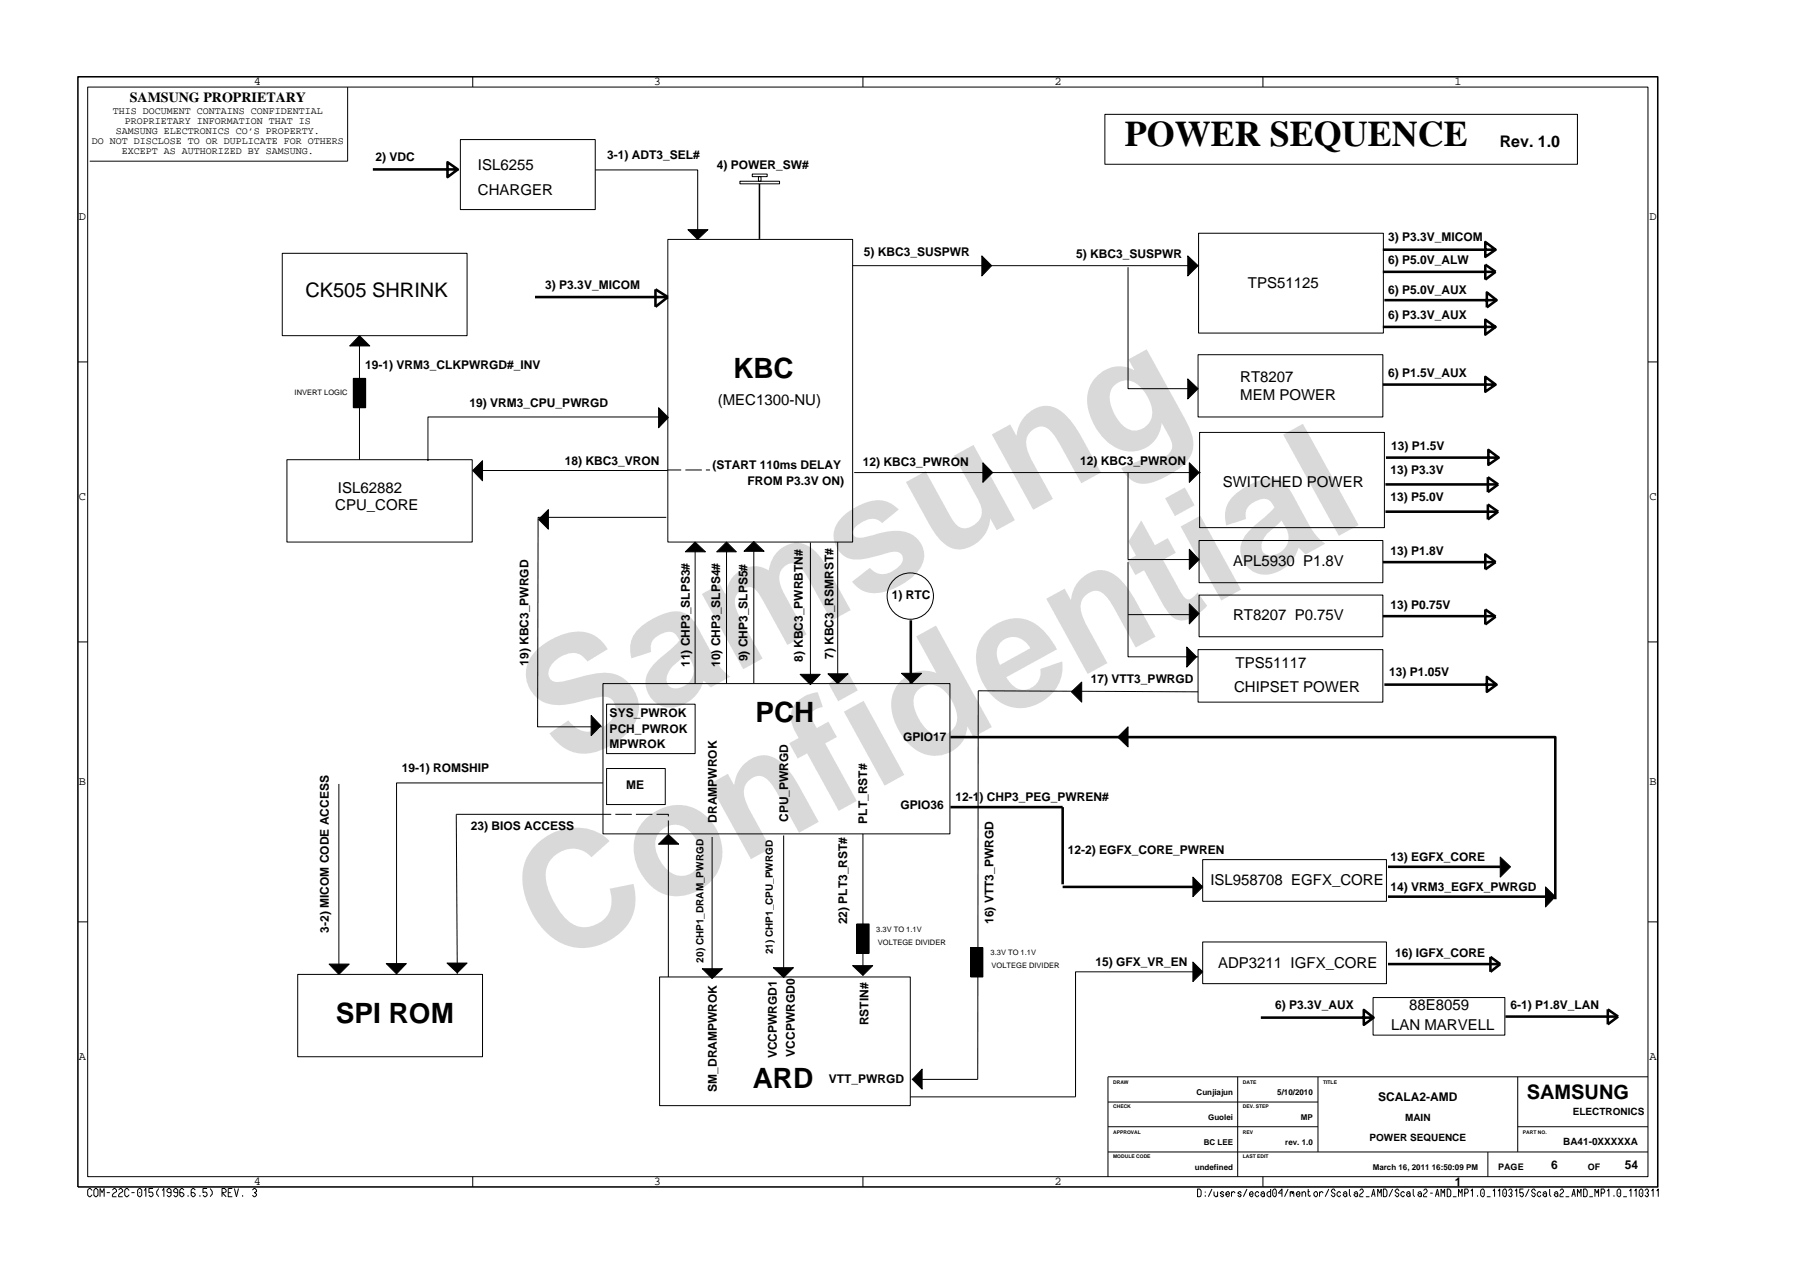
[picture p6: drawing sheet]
<svg xmlns="http://www.w3.org/2000/svg" width="297mm" height="210mm" viewBox="0 0 297 210" stroke-linecap="round" stroke-linejoin="round" font-family="sans-serif">
<path d="M12.8 12.6h259.9v182.7h-259.9zM124.9 30.2v9.1" fill="none" stroke="#000" stroke-width=".25"/>
<g fill="none" stroke="#000" stroke-width=".16">
<path d="M14.4 14.3h256.6v179.3h-256.6zM57.2 14.3v12.2h-42.4M77.8 12.6v1.7M141.9 12.6v1.7M181.7 18.8h77.7v8.2h-77.7zM207.7 12.6v1.7M75.7 23h22.2v11.5h-22.2zM97.9 28h16.9v11.4M109.8 39.4h30.4v49.8h-30.4zM113.1 37.8h3.3l-1.6 1.6zM121.7 29.8h6.5v.4h-6.5zM123.7 28.6h2.5v.5h-2.5z"/>
<path d="M124.7 29.1h.5v.7h-.5zM197.1 38.4h30.4v16.4h-30.4zM12.8 59.5h1.6M46.4 41.7h30.4v13.5h-30.4zM59.1 55.2l1.7 1.7h-3.3zM59.1 55.5v20.1M140.2 43.7h57M161.5 42.1l1.6 1.6-1.6 1.7zM185.5 44v19.9h11.5M195.4 42.1l1.6 1.6-1.6 1.7zM197 58.3h30.4v10.3h-30.4zM271 59.5h1.7"/>
<path d="M47.2 75.6h30.5v13.6h-30.5zM58.1 62.2h2v4.9h-2zM77.8 77.4l1.6-1.6v3.3zM77.8 77.4h32M108.3 67.1l1.6 1.6-1.6 1.7zM109.8 68.6h-39.4v7.1M109.8 77.3h2.2M112.7 77.3h2.7M116.1 77.3h.7M140.5 77.7h57M161.7 76.1l1.6 1.6-1.6 1.6zM185.5 77.7v14.3h11.5"/>
<path d="M195.4 62.3l1.6 1.6-1.6 1.7zM195.6 76.1l1.6 1.6-1.6 1.6zM197.3 71.1h30.4v15.7h-30.4zM90.2 83.8v3.3l-1.6-1.7zM109.6 85.1h-21.1l-.1 34.5h10.6M112.7 90.8l1.6-1.6 1.7 1.6zM114.3 89.2v23.3M117.9 90.8l1.6-1.6 1.6 1.6zM119.5 89.2v23.3M122.4 90.7l1.6-1.6 1.7 1.6zM124 89.1v23.3M133.3 89.3v23.3"/>
<path d="M137.8 89.2v23.3M185.5 92.5v15.5h11.5M195.6 90.4l1.6 1.6-1.6 1.7zM195.6 99.3l1.6 1.6-1.6 1.7zM197.2 88.9h30.2v7h-30.2zM197.2 97.9h30.2v6.8h-30.2zM12.8 105.6h1.6M97.2 117.7l1.6 1.7-1.6 1.6zM99.2 112.5h57v24.7h-57zM99.8 115.8h14.5v8.2h-14.5zM131.6 110.9h3.3l-1.6 1.7zM136.2 110.8h3.3l-1.7 1.7z"/>
<path d="M148.3 110.8h3.3l-1.6 1.6zM176.2 113.8l1.7-1.6v3.3zM185.5 119.6v3.3l-1.7-1.6zM185.5 101.1h11.5M195.2 106.4l1.6 1.6-1.6 1.7zM197 106.9h30.4v8.6h-30.4zM197 113.8l-36.1-.2-.1 64h-10.8M271 105.6h1.7M55.7 129v30.9M99.2 128.8h-34v31.5M99.8 126.4h9.6v5.9h-9.6zM100.5 134h-25.5l.2 26.2"/>
<path d="M101.2 134h2.7M104.6 134h2.7M108 134h1.9v.3M108.3 138.9l1.6-1.6 1.7 1.6zM109.9 135v2.2M109.9 137.3v23.4M117.1 137.7v23.3M128.9 137.4v23.4M141.9 137.2v23.3M12.8 151.7h1.6M54.1 158.6h3.3l-1.7 1.7zM63.5 158.5h3.3l-1.6 1.7z"/>
<path d="M73.5 158.4h3.3l-1.6 1.6zM115.5 159.4h3.3l-1.7 1.6zM127.2 159.2h3.3l-1.6 1.6zM140.2 158.8h3.3l-1.6 1.7zM140.9 152h2v4.8h-2zM159.6 155.9h2.1v4.8h-2.1zM196.2 158.3l1.6 1.6-1.6 1.6zM196.2 144.3l1.6 1.6-1.6 1.6zM197.8 155h30.2v6.8h-30.2zM197.8 141.4h30.2v6.9h-30.2zM197.8 159.9h-20.9v20.5h-27.2M246.7 141l1.7 1.6-1.7 1.7z"/>
<path d="M254.2 145.9l1.6 1.6-1.6 1.7zM271 151.7h1.7M49 160.3h30.4v13.5h-30.4zM108.5 160.7h41.2v21.2h-41.2zM151.7 175.9v3.3l-1.6-1.6zM203.6 177.1v16.5M216.8 177.1v12.4M225.8 164.1h21.7v6.2h-21.7zM249.6 177.1v12.4M271 177.1h-88.8v16.5M15.1 195.8l-.3-.3h-.1l-.3 .3v.8l.3 .3h.1l.3-.4M15.7 195.5h.2l.2 .3v.8l-.2 .3h-.2l-.3-.3v-.8z"/>
<path d="M16.5 196.9v-1.4l.3 .7 .3-.7v1.4M17.6 196.2h.5M18.5 195.8l.2-.3h.2l.3 .3v.2l-.5 .3-.2 .3v.3h.7M19.5 195.8l.3-.3h.1l.3 .3v.2l-.4 .3-.3 .3v.3h.7M21.2 195.8l-.3-.3h-.1l-.3 .3v.8l.3 .3h.1l.3-.4M21.6 196.2h.5M22.9 195.5h.2l.2 .3v.8l-.2 .3h-.2l-.3-.3v-.8zM23 196.1v.2M23.7 195.8l.3-.3v1.4M25.2 195.5h-.7v.7l.4-.1 .2 .1 .1 .2v.2l-.3 .3h-.1l-.3-.3M26.1 195.5a.82 .82 0 0 0 0 1.4M26.7 195.8l.3-.3v1.4"/>
<path d="M28.1 196.2h-.4l-.2-.2v-.2l.2-.3h.2l.2 .3v.8l-.2 .3h-.2l-.2-.3M29.2 196.2h-.4l-.2-.2v-.2l.2-.3h.2l.2 .3v.8l-.2 .3h-.2l-.2-.3M30.3 195.8l-.3-.3h-.2l-.2 .3v.8l.2 .3h.2l.3-.3v-.2l-.3-.2h-.4M30.9 196.6v.3M32.1 195.8l-.2-.3h-.2l-.3 .3v.8l.3 .3h.2l.2-.3v-.2l-.2-.2h-.5M32.9 196.6v.3M34.1 195.5h-.7v.7l.4-.1 .2 .1 .1 .2v.2l-.3 .3h-.2l-.2-.3M34.6 195.5a.82 .82 0 0 1 0 1.4M36.5 196.9v-1.4h.4l.3 .3v.2l-.3 .2h-.4l.7 .7M37.5 196.2h.5M38.2 195.5h-.7v1.4h.7M38.6 195.5l.3 1.4 .3-1.4"/>
<path d="M39.9 196.6v.3M41.5 195.8l.3-.3h.1l.3 .3v.2l-.3 .2 .3 .2v.2l-.3 .3h-.1l-.3-.3M77.8 193.6v1.7M141.9 193.6v1.7M182.2 189.5h88.8M182.2 185.3h34.6M182.2 181.3h34.6M197 195.6h.3l.3 .3v.6l-.1 .3-.2 .1h-.3zM198.2 196v.2M198.2 196.6v.3M199.3 195.6l-.6 1.3M199.7 196v.6l.2 .3h.2l.2-.3"/>
<path d="M200.3 196v.9M201.3 196.3l-.2-.3h-.2l-.2 .3 .6 .3-.2 .3h-.2l-.2-.3M201.6 196.4h.6l-.2-.4h-.1l-.3 .3v.3l.3 .3h.1l.2-.3M202.6 196.3l.2-.3h.2l.1 .3M202.6 196v.9M204.2 196.3l-.2-.3h-.2l-.2 .3 .6 .3-.2 .3h-.2l-.2-.3M205.1 195.6l-.6 1.3M205.5 196.4h.6l-.2-.4h-.1l-.3 .3v.3l.3 .3h.1l.2-.3M207 196.3l-.1-.3h-.2l-.3 .3v.3l.3 .3h.2l.1-.3M207.4 196.3l.2-.3h.2l.2 .3v.6M207.7 193.6v1.7M208 196.4h-.2h-.4v.2l.2 .3h.2l.2-.3"/>
<path d="M209 195.6v1.3h-.4l-.2-.3v-.3l.2-.3h.4M209.6 195.6h.1l.2 .2v.8l-.2 .3h-.1l-.3-.3v-.8zM209.7 196.2v.2M210.8 196.3h-.5l.5-.7v1.3M211.9 195.6l-.6 1.3M212.2 196.3l.1-.3h.2v.4l.2-.4 .1 .9M212.2 196v.9M213.2 196.4h.6l-.2-.4h-.1l-.3 .3v.3l.3 .3h.1l.2-.3M214.2 196.3l.2-.3h.2l.1 .3v.6M214.2 196v.9M215.1 196h.3M215.2 195.6v1l.2 .3 .1-.3"/>
<path d="M216.4 196h.1l.2 .3v.3l-.2 .3h-.1l-.3-.3v-.3zM217 196.3l.3-.3h.2l.1 .3M217 196v.9M218.6 195.6l-.6 1.3M219.6 195.9l-.2-.3h-.2l-.2 .2v.2l.2 .3 .4 .1-.2 .5h-.2l-.2-.4M220.5 196.3l-.2-.3h-.1l-.3 .3v.3l.3 .3h.1l.2-.3M220.9 196.3l.3-.3h.1l.2 .3v.6M221.5 196.4h-.2h-.4v.2l.3 .3h.1l.2-.3M221.9 195.6v1l.3 .3M222.7 196.3l.3-.3h.1l.2 .3v.6M223.3 196.4h-.2h-.4v.2l.3 .3h.1l.2-.3M223.6 195.8l.3-.2h.2l.1 .2v.2l-.5 .4-.1 .5h.6"/>
<path d="M224.6 196.9h.6M225.6 196.9l.3-1.3 .3 1.3M225.7 196.4h.4M226.6 196.9v-1.3l.3 .7 .3-.7v1.3M227.5 195.6h.4l.2 .3v.6l-.1 .3-.1 .1h-.4zM229.1 195.6l-.6 1.3M230.1 195.9l-.2-.3h-.2l-.2 .2v.2l.2 .3 .4 .1-.2 .5h-.2l-.2-.4M231 196.3l-.2-.3h-.1l-.3 .3v.3l.3 .3h.1l.2-.3M231.3 196.3l.3-.3h.2l.1 .3v.6M231.9 196.4h-.1h-.5v.2l.3 .3h.2l.1-.3M232.4 195.6v1l.3 .3M233.2 196.3l.3-.3h.1l.2 .3v.6"/>
<path d="M233.8 196.4h-.2h-.4v.2l.3 .3h.1l.2-.3M234.1 195.8l.3-.2h.2l.1 .2v.2l-.6 .6v.3h.6M235.2 196.3h.5M236.1 196.9l.3-1.3 .3 1.3M236.2 196.4h.4M237 196.9v-1.3l.3 .7 .3-.7v1.3M238 195.6h.4l.2 .3v.6l-.1 .3-.1 .1h-.4zM239 196.9h.6M239.9 196.9v-1.3l.3 .7 .3-.7v1.3M240.9 196.3h.4l.2-.3-.2-.4h-.4v1.3M241.9 195.9l.3-.3v1.3M243 196.6v.3"/>
<path d="M243.8 195.6h.2l.1 .2v.8l-.1 .3h-.2l-.3-.3v-.8zM243.9 196.2v.2M244.5 196.9h.6M244.7 189.5v4.1M245.6 195.9l.2-.3v1.3M246.4 195.9l.3-.3v1.3M247.2 195.8l.2-.2h.2l.2 .2v.8l-.2 .3h-.2l-.2-.3zM247.5 196.2v.2M248.1 195.8l.3-.2h.1l.2 .2v.2l-.3 .3 .3 .1-.2 .5h-.1l-.3-.3M249.2 195.9l.3-.3v1.3M249.6 185.3h21.4M250.6 195.6h-.6v.7l.4-.1 .2 .2-.2 .5h-.2l-.2-.3"/>
<path d="M251.5 195.6l-.6 1.3M252.5 195.9l-.2-.3h-.1l-.3 .2v.2l.3 .3 .3 .1-.2 .5h-.1l-.3-.4M253.4 196.3l-.1-.3h-.2l-.3 .3v.3l.3 .3h.2l.1-.3M253.8 196.3l.2-.3h.2l.2 .3v.6M254.4 196.4h-.2h-.4v.2l.2 .3h.2l.2-.3M254.9 195.6v1l.2 .3M255.6 196.3l.3-.3h.2l.1 .3v.6M256.2 196.4h-.1h-.5v.2l.3 .3h.2l.1-.3M256.6 195.8l.2-.2h.2l.2 .2v.2l-.6 .6v.3h.6M257.5 196.9h.6M258.5 196.9l.4-1.3 .2 1.3M258.6 196.4h.4"/>
<path d="M259.4 196.9v-1.3l.4 .7 .2-.7v1.3M260.5 195.6h.3l.3 .3v.6l-.1 .3-.2 .1h-.3zM261.4 196.9h.6M262.3 196.9v-1.3l.4 .7 .2-.7v1.3M263.3 196.3h.5l.1-.3-.1-.4h-.5v1.3M264.4 195.9l.2-.3v1.3M265.5 196.6v.3M266.2 195.6h.2l.2 .2v.8l-.2 .3h-.2l-.2-.3v-.8zM266.3 196.2v.2M267 196.9h.6M268 195.9l.3-.3v1.3M268.8 195.9l.3-.3v1.3"/>
<path d="M269.6 195.8l.3-.2h.1l.2 .2v.8l-.2 .3h-.1l-.3-.3zM269.9 196.2v.2M270.5 195.8l.3-.2h.2l.1 .2v.2l-.2 .3 .2 .1-.1 .5h-.2l-.3-.3M271.6 195.9l.3-.3v1.3M272.5 195.9l.2-.3v1.3"/>
<circle cx="149.7" cy="98.1" r="3.8"/>
</g>
<g fill="none" stroke="#000" stroke-width=".42">
<path d="M61.3 27.9h14l-1.7-1.2v2.4l1.7-1.2M88 48.9h21.8M107.8 47.6l2 1.3-2 1.6zM227.4 53.8h18.6l-1.7-1.2v2.4l1.7-1.2M227.4 41.1h18.6l-1.7-1.3v2.5l1.7-1.2M227.4 44.7h18.6M227.7 49.4h18.5l-1.7-1.3v2.5l1.7-1.2M244.3 43.5l1.7 1.2-1.7 1.3zM227.4 63.3h18.6l-1.7-1.3v2.4l1.7-1.1M227.9 79.7h18.5M228 75.3h18.5l-1.7-1.3v2.5l1.7-1.2M244.7 78.5l1.7 1.2-1.7 1.3z"/>
<path d="M227.4 92.5h18.6M227.9 84.2h18.5M244.3 91.2l1.7 1.3-1.7 1.2zM244.7 83l1.7 1.2-1.7 1.2zM149.8 102v10.5M227.4 101.4h18.6M227.7 112.6h18.5l-1.7-1.2v2.4l1.7-1.2M244.3 100.3l1.7 1.1-1.7 1.3zM156.3 121.3h99.5v26.6M156.3 132.8h18.5v12.7M174.8 145.9h23M228.3 158.6h18.4"/>
<path d="M228.3 142.6h18.4M228.3 147.5h27.1M245.1 157.4l1.6 1.2-1.6 1.3zM207.4 167.4h18.5l-1.6-1.3v2.5l1.6-1.2M247.6 167.2h18.5M264.4 166l1.7 1.2-1.7 1.3z"/>
</g>
<g fill="#000">
<path d="M113.1 37.8h3.3l-1.6 1.6zM59.1 55.2l1.7 1.7h-3.3zM161.5 42.1l1.6 1.6-1.6 1.7zM195.4 42.1l1.6 1.6-1.6 1.7zM77.8 77.4l1.6-1.6v3.3zM108.3 67.1l1.6 1.6-1.6 1.7zM161.7 76.1l1.6 1.6-1.6 1.6zM195.4 62.3l1.6 1.6-1.6 1.7zM195.6 76.1l1.6 1.6-1.6 1.6zM90.2 83.8v3.3l-1.6-1.7zM112.7 90.8l1.6-1.6 1.7 1.6zM117.9 90.8l1.6-1.6 1.6 1.6z"/>
<path d="M122.4 90.7l1.6-1.6 1.7 1.6zM195.6 90.4l1.6 1.6-1.6 1.7zM97.2 117.7l1.6 1.7-1.6 1.6zM131.6 110.9h3.3l-1.6 1.7zM136.2 110.8h3.3l-1.7 1.7zM148.3 110.8h3.3l-1.6 1.6zM176.2 113.8l1.7-1.6v3.3zM195.2 106.4l1.6 1.6-1.6 1.7zM195.6 99.3l1.6 1.6-1.6 1.7zM108.3 138.9l1.6-1.6 1.7 1.6zM185.5 119.6v3.3l-1.7-1.6zM196.2 158.3l1.6 1.6-1.6 1.6z"/>
<path d="M196.2 144.3l1.6 1.6-1.6 1.6zM246.7 141l1.7 1.6-1.7 1.7zM254.2 145.9l1.6 1.6-1.6 1.7zM54.1 158.6h3.3l-1.7 1.7zM63.5 158.5h3.3l-1.6 1.7zM73.5 158.4h3.3l-1.6 1.6zM115.5 159.4h3.3l-1.7 1.6zM127.2 159.2h3.3l-1.6 1.6zM140.2 158.8h3.3l-1.6 1.7zM151.7 175.9v3.3l-1.6-1.6z"/>
<path d="M58.1 62.2h2v4.9h-2z" fill-rule="evenodd"/>
<path d="M140.9 152h2v4.8h-2z" fill-rule="evenodd"/>
<path d="M159.6 155.9h2.1v4.8h-2.1z" fill-rule="evenodd"/>
</g>
<g font-size="26.5" fill="#d9d9d9">
<text x="92.4" y="126.5" transform="rotate(-29 92.4 126.5)">Samsung</text>
<text x="91.1" y="159.2" transform="rotate(-29 91.1 159.2)">Confidential</text>
</g>
<text font-size="5.9" x="185" y="24">POWER SEQUENCE</text>
<g font-size="4.6">
<text x="120.6" y="62.2">KBC</text>
<text x="124.2" y="118.7">PCH</text>
<text x="55.2" y="168.3">SPI ROM</text>
<text x="123.8" y="179">ARD</text>
</g>
<g font-size="3.3">
<text x="50.2" y="48.9">CK505 SHRINK</text>
<text x="251.1" y="180.8">SAMSUNG</text>
</g>
<text font-size="2.6" x="246.7" y="24.3">Rev. 1.0</text>
<g font-size="2.5">
<text x="78.6" y="27.9">ISL6255</text>
<text x="78.6" y="32.1">CHARGER</text>
<text x="205.3" y="47.3">TPS51125</text>
<text x="204" y="65.8">MEM POWER</text>
<text x="204" y="62.9">RT8207</text>
<text x="118.1" y="66.6">(MEC1300-NU)</text>
<text x="55.1" y="83.9">CPU_CORE</text>
<text x="55.6" y="81.1">ISL62882</text>
<text x="201.1" y="80.2">SWITCHED POWER</text>
<text x="202.8" y="93">APL5930 P1.8V</text>
<text x="202.8" y="102">RT8207 P0.75V</text>
<text x="203" y="113.8">CHIPSET POWER</text>
<text x="203.2" y="110">TPS51117</text>
<text x="199.1" y="145.5">ISL958708 EGFX_CORE</text>
<text x="200.3" y="159.2">ADP3211 IGFX_CORE</text>
<text x="231.8" y="166.2">88E8059</text>
<text x="228.8" y="169.5">LAN MARVELL</text>
</g>
<text font-size="2.3" x="21.4" y="16.7">SAMSUNG PROPRIETARY</text>
<g font-size="2">
<text x="41.8" y="14">4</text>
<text x="107.6" y="14">3</text>
<text x="173.4" y="14">2</text>
<text x="239.2" y="14">1</text>
<text x="61.8" y="26.6">2) VDC</text>
<text x="99.9" y="26.1">3-1) ADT3_SEL#</text>
<text x="117.9" y="27.7">4) POWER_SW#</text>
<text x="13" y="36.2">D</text>
<text x="228.3" y="39.7">3) P3.3V_MICOM</text>
<text x="271.3" y="36.2">D</text>
<text x="89.7" y="47.6">3) P3.3V_MICOM</text>
<text x="142.1" y="42.1">5) KBC3_SUSPWR</text>
<text x="177" y="42.4">5) KBC3_SUSPWR</text>
<text x="228.3" y="43.4">6) P5.0V_ALW</text>
<text x="228.3" y="52.5">6) P3.3V_AUX</text>
<text x="228.3" y="48.4">6) P5.0V_AUX</text>
<text x="60.1" y="60.8">19-1) VRM3_CLKPWRGD#_INV</text>
<text x="228.3" y="61.9">6) P1.5V_AUX</text>
<text x="77.2" y="66.9">19) VRM3_CPU_PWRGD</text>
<text x="92.9" y="76.4">18) KBC3_VRON</text>
<text x="117.2" y="77.2">(START 110ms DELAY</text>
<text x="141.9" y="76.6">12) KBC3_PWRON</text>
<text x="177.7" y="76.4">12) KBC3_PWRON</text>
<text x="228.7" y="77.9">13) P3.3V</text>
<text x="228.8" y="74">13) P1.5V</text>
<text x="13" y="82.3">C</text>
<text x="123" y="79.7">FROM P3.3V ON)</text>
<text x="228.7" y="82.4">13) P5.0V</text>
<text x="271.3" y="82.3">C</text>
<text x="228.7" y="91.2">13) P1.8V</text>
<text x="146.7" y="98.5">1) RTC</text>
<text x="228.7" y="100.1">13) P0.75V</text>
<text x="86.9" y="109.5" transform="rotate(-90 86.9 109.5)">19) KBC3_PWRGD</text>
<text x="113.4" y="109.7" transform="rotate(-90 113.4 109.7)">11) CHP3_SLPS3#</text>
<text x="118.4" y="109.7" transform="rotate(-90 118.4 109.7)">10) CHP3_SLPS4#</text>
<text x="122.9" y="108.8" transform="rotate(-90 122.9 108.8)">9) CHP3_SLPS5#</text>
<text x="132.1" y="108.9" transform="rotate(-90 132.1 108.9)">8) KBC3_PWRBTN#</text>
<text x="137.1" y="108.4" transform="rotate(-90 137.1 108.4)">7) KBC3_RSMRST#</text>
<text x="179.4" y="112.4">17) VTT3_PWRGD</text>
<text x="228.5" y="111.2">13) P1.05V</text>
<text x="100.3" y="118">SYS_PWROK</text>
<text x="100.3" y="123">MPWROK</text>
<text x="100.3" y="120.5">PCH_PWROK</text>
<text x="148.5" y="122">GPIO17</text>
<text x="13" y="129.2">B</text>
<text x="66.1" y="127">19-1) ROMSHIP</text>
<text x="103" y="129.8">ME</text>
<text x="157.2" y="131.8">12-1) CHP3_PEG_PWREN#</text>
<text x="271.3" y="129.2">B</text>
<text x="77.4" y="136.5">23) BIOS ACCESS</text>
<text x="117.9" y="135.3" transform="rotate(-90 117.9 135.3)">DRAMPWROK</text>
<text x="129.6" y="135.2" transform="rotate(-90 129.6 135.2)">CPU_PWRGD</text>
<text x="142.6" y="135.5" transform="rotate(-90 142.6 135.5)">PLT_RST#</text>
<text x="148.1" y="133.1">GPIO36</text>
<text x="175.6" y="140.4">12-2) EGFX_CORE_PWREN</text>
<text x="228.7" y="141.7">13) EGFX_CORE</text>
<text x="228.7" y="146.6">14) VRM3_EGFX_PWRGD</text>
<text x="54.1" y="153.4" transform="rotate(-90 54.1 153.4)">3-2) MICOM CODE ACCESS</text>
<text x="139.3" y="152.1" transform="rotate(-90 139.3 152.1)">22) PLT3_RST#</text>
<text x="163.4" y="152" transform="rotate(-90 163.4 152)">16) VTT3_PWRGD</text>
<text x="180.2" y="159">15) GFX_VR_EN</text>
<text x="229.5" y="157.4">16) IGFX_CORE</text>
<text x="209.7" y="165.9">6) P3.3V_AUX</text>
<text x="248.4" y="165.9">6-1) P1.8V_LAN</text>
<text x="130.7" y="173.8" transform="rotate(-90 130.7 173.8)">VCCPWRGD0</text>
<text x="142.8" y="168.7" transform="rotate(-90 142.8 168.7)">RSTIN#</text>
<text x="13" y="174.4">A</text>
<text x="117.9" y="179.6" transform="rotate(-90 117.9 179.6)">SM_DRAMPWROK</text>
<text x="127.7" y="174.1" transform="rotate(-90 127.7 174.1)">VCCPWRGD1</text>
<text x="136.3" y="178.2">VTT_PWRGD</text>
<text x="271.3" y="174.4">A</text>
<text x="226.7" y="181.2">SCALA2-AMD</text>
<text x="41.8" y="195">4</text>
<text x="107.6" y="195">3</text>
<text x="173.4" y="195">2</text>
<text x="239.3" y="195.1">1</text>
<text x="255.1" y="192.2">6</text>
<text x="267.2" y="192.2">54</text>
</g>
<g font-size="1.6">
<text x="15.1" y="23.7">DO NOT DISCLOSE TO OR DUPLICATE FOR OTHERS</text>
<text x="18.6" y="18.8">THIS DOCUMENT CONTAINS CONFIDENTIAL</text>
<text x="19.1" y="22">SAMSUNG ELECTRONICS CO’S PROPERTY.</text>
<text x="20.5" y="20.4">PROPRIETARY INFORMATION THAT IS</text>
<text x="20.1" y="25.3">EXCEPT AS AUTHORIZED BY SAMSUNG.</text>
<text x="115.7" y="158.3" transform="rotate(-90 115.7 158.3)">20) CHP1_DRAM_PWRGD</text>
<text x="127.1" y="157" transform="rotate(-90 127.1 157)">21) CHP1_CPU_PWRGD</text>
<text x="231.1" y="184.3">MAIN</text>
<text x="258.7" y="183.5">ELECTRONICS</text>
<text x="225.3" y="187.6">POWER SEQUENCE</text>
<text x="257.1" y="188.4">BA41-0XXXXXA</text>
</g>
<g font-size="1.5">
<text x="246.4" y="192.5">PAGE</text>
<text x="261.1" y="192.5">OF</text>
</g>
<g font-size="1.3">
<text x="196.8" y="180.1">Cunjiajun</text>
<text x="198.7" y="184.2">Guolei</text>
<text x="210.1" y="180.1">5/10/2010</text>
<text x="214" y="184.2">MP</text>
<text x="198" y="188.3">BC LEE</text>
<text x="211.4" y="188.3">rev. 1.0</text>
<text x="196.5" y="192.4">undefined</text>
<text x="225.8" y="192.4">March 16, 2011 16:50:09 PM</text>
</g>
<g font-size="1.2">
<text x="48.5" y="65">INVERT LOGIC</text>
<text x="144.1" y="153.3">3.3V TO 1.1V</text>
<text x="144.4" y="155.4">VOLTEGE DIVIDER</text>
<text x="162.9" y="157.2">3.3V TO 1.1V</text>
<text x="163.1" y="159.3">VOLTEGE DIVIDER</text>
</g>
<g font-size=".8">
<text x="183.1" y="178.3">DRAW</text>
<text x="204.4" y="178.3">DATE</text>
<text x="217.6" y="178.3">TITLE</text>
<text x="183.1" y="182.3">CHECK</text>
<text x="204.4" y="182.3">DEV. STEP</text>
<text x="183.1" y="186.5">APPROVAL</text>
<text x="183.1" y="190.6">MODULE CODE</text>
<text x="204.4" y="186.5">REV</text>
<text x="204.4" y="190.6">LAST EDIT</text>
<text x="250.5" y="186.5">PART NO.</text>
</g>
</svg>
